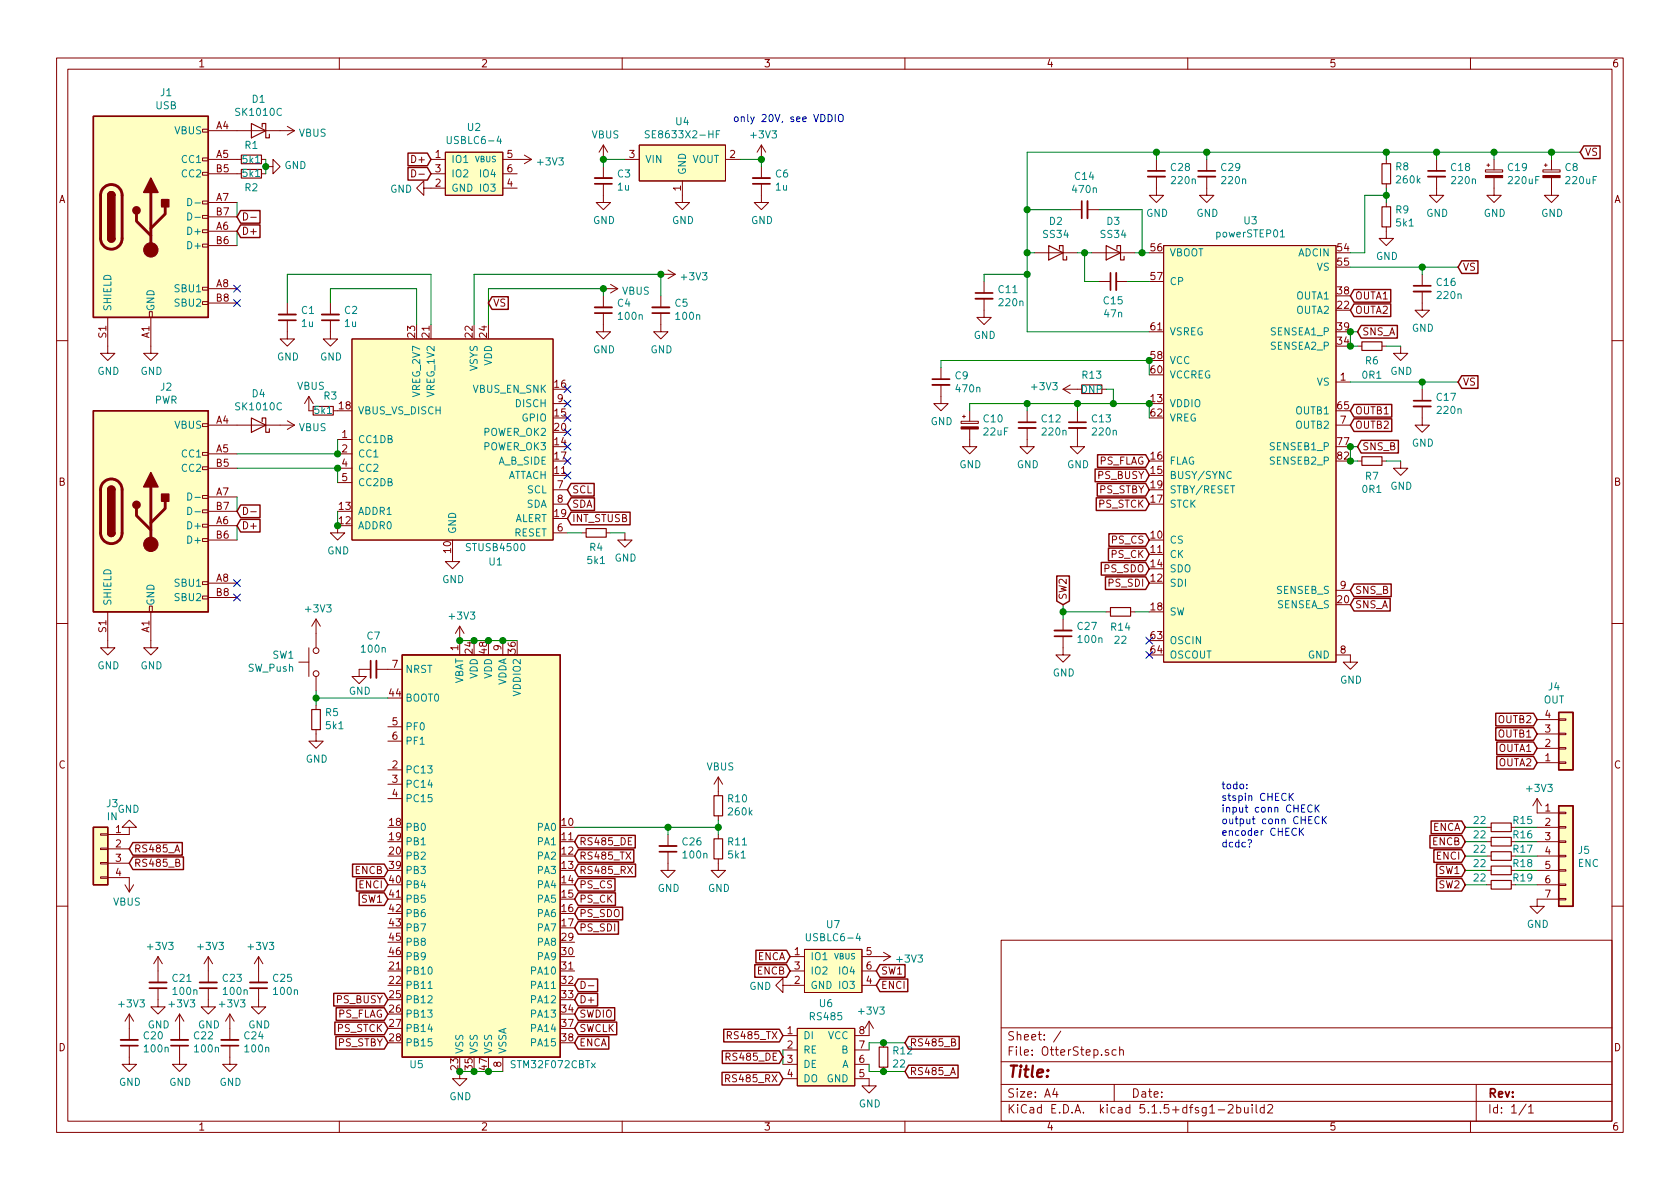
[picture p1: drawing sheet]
<svg xmlns="http://www.w3.org/2000/svg" width="297mm" height="210mm" viewBox="0 0 297 210" stroke-linecap="round" stroke-linejoin="round" font-family="sans-serif">
<g fill="none" stroke="#840000" stroke-width=".18">
<path d="M10 10.3h277v189.9h-277zM12 12.2h273v186.1h-273zM60 10.3v1.9M110 10.3v1.9M160 10.3v1.9M210 10.3v1.9M260 10.3v1.9M35.8 38.1h1v.5h-1zM35.8 35.6h1v.5h-1zM35.8 30.5h1v.5h-1zM35.8 27.9h1v.5h-1zM35.8 22.9h1v.5h-1z"/>
<path d="M36.8 28.2h5.9M36.8 30.7h5.9M36.8 23.1h15.3M36.8 35.8h5.1M36.8 38.3h5.1M43.1 37.6a.64 .64 0 0 1 .7 .7 .64 .64 0 0 1-.7 .6zM44.3 38.4h1M46.2 28.2h.8M46.2 30.7h.8M47 29.5h1.3v-1.3l1.2 1.3-1.2 1.2v-1.2M50.8 22.3l1.3 .8M52.1 23.1l-1.3 .8"/>
<path d="M72.8 30a.64 .64 0 0 1 .7 .7 .64 .64 0 0 1-.7 .6zM74.1 30.8h.9M74.9 33.3v-1.3l-1.2 1.3 1.2 1.2v-1.2h3.8M76.2 28.2h2.5M76.2 30.7h2.5M78.7 26.9h10.2v7.6h-10.2zM88.9 28.2h5.1M88.9 33.3h2.5M88.9 30.7h2.5M92.7 27.4l1.3 .8M94 28.2l-1.3 .8M106.7 32.5v3.3h1.2l-1.2 1.3-1.3-1.3h1.3"/>
<path d="M106.7 25.6v2.6M106.7 29.5v2M106.7 25.6l-.8 1.3M106.7 25.6l.7 1.3M110.5 28.2h2.5M113 25.6h15.3v6.4h-15.3zM120.6 32v3.8h1.3l-1.3 1.3-1.2-1.3h1.2M128.3 28.2h2.5M134.6 32.5v3.3h1.3l-1.3 1.3-1.3-1.3h1.3M134.6 25.6v2.6M134.6 29.5v2M134.6 25.6l-.7 1.3"/>
<path d="M134.6 25.6l.8 1.3M189.2 37.1h2.1M192.3 37.1h2M204.5 31.2v3.3h1.2l-1.2 1.3-1.3-1.3h1.3M204.5 28.2v2M213.4 31.2v3.3h1.2l-1.2 1.3-1.3-1.3h1.3M213.4 28.2v2M245.1 28.2v.8M245.1 32.5v.8M245.1 35.8v.8M254 31.2v3.3h1.3l-1.3 1.3-1.3-1.3h1.3M254 28.2v2"/>
<path d="M262.6 30h3.1v.4h-3.1zM262.9 29.2h.5M263.1 29v.5M264.2 31.4v3.1h1.2l-1.2 1.3-1.3-1.3h1.3M264.2 28.2v1.8M272.8 30h3v.4h-3zM273 29.2h.6M273.3 29v.5M274.3 31.4v3.1h1.3l-1.3 1.3-1.3-1.3h1.3M274.3 28.2v1.8M19 56.1v6.4h1.3l-1.3 1.2-1.2-1.2h1.2M26.4 55.1h.5v1h-.5z"/>
<path d="M26.7 56.1v6.4h1.2l-1.2 1.2-1.3-1.2h1.3M35.8 53.3h1v.5h-1zM35.8 50.8h1v.5h-1zM35.8 43.2h1v.5h-1zM35.8 40.6h1v.5h-1zM36.8 40.9h5.1M36.8 51h5.1M36.8 43.4h5.1M36.8 53.6h5.1M50.8 56.6v3.3h1.3l-1.3 1.3-1.3-1.3h1.3M50.8 53.6v2M58.4 56.6v3.3h1.3l-1.3 1.3-1.3-1.3h1.3"/>
<path d="M58.4 53.6v2M62.2 59.9h35.6v35.6h-35.6zM106.7 55.4v3.3h1.2l-1.2 1.2-1.3-1.2h1.3M106.7 52.3v2.1M106.7 51h2.5M107.9 50.3l1.3 .7M109.2 51l-1.3 .8M116.8 55.4v3.3h1.3l-1.3 1.2-1.2-1.2h1.2M116.8 48.5h2.6M116.8 52.3v2.1M118.1 47.7l1.3 .8M119.4 48.5l-1.3 .8"/>
<path d="M174 52.8v3.3h1.3l-1.3 1.3-1.3-1.3h1.3M174 49.8v2M182.9 44.7h7.6M193 44.7h7.7M194.3 49.8h2M197.4 49.8h2M205.7 43.4h30.5v73.7h-30.5zM245.1 40.1v2.1h1.3l-1.3 1.2-1.3-1.2h1.3M251.5 51.6v3.3h1.2l-1.2 1.2-1.3-1.2h1.3M251.5 48.5v2M10 60.2h2M35.8 74.9h1v.5h-1z"/>
<path d="M36.8 75.2h15.3M50.8 74.4l1.3 .8M52.1 75.2l-1.3 .7M54.6 70.1v2.5h.8M54.6 70.1l-.8 1.3M54.6 70.1l.8 1.3M58.9 72.6h.8M59.7 77.7h2.5M97.8 71.4h2.5M166.4 68.1v3.3h1.2l-1.2 1.2-1.3-1.2h1.3M166.4 65v2.1M169.9 74.5h3.1v.4h-3.1z"/>
<path d="M170.2 73.7h.5M170.4 73.4v.5M171.4 75.9v3.1h1.3l-1.3 1.3-1.2-1.3h1.2M171.4 72.6v1.9M181.6 75.7v3.3h1.3l-1.3 1.3-1.3-1.3h1.3M181.6 72.6v2.1M188 68.8l1.2 .8M188 68.8h3.3M189.2 68.1l-1.2 .7M190.5 75.7v3.3h1.3l-1.3 1.3-1.3-1.3h1.3M190.5 72.6v2.1M194.8 68.8h.8"/>
<path d="M236.2 75.2h2.6M236.2 67.6h2.6M240 61.2h.8M244.3 61.2h.8M247.6 61.2v1.3h1.3l-1.3 1.2-1.2-1.2h1.2M251.5 71.9v3.3h1.2l-1.2 1.2-1.3-1.2h1.3M251.5 68.8v2.1M285 60.2h2M35.8 95.2h1v.6h-1zM35.8 92.7h1v.5h-1zM35.8 90.2h1v.5h-1zM35.8 87.6h1v.5h-1z"/>
<path d="M35.8 82.5h1v.6h-1zM35.8 80h1v.5h-1zM36.8 80.3h5.1M36.8 82.8h5.1M36.8 93h5.1M36.8 87.9h5.1M36.8 95.5h5.1M36.8 90.4h5.1M43.1 89.7a.64 .64 0 0 1 .7 .6 .64 .64 0 0 1-.7 .7zM44.3 90.5h1M59.7 93v1.2h1.3l-1.3 1.3-1.3-1.3h1.3M59.7 80.3h2.5"/>
<path d="M59.7 82.8h2.5M59.7 85.3h2.5M80 98v1.3h1.3l-1.3 1.3-1.3-1.3h1.3M97.8 94.2h2.5M97.8 86.6h2.5M97.8 89.1h2.5M102.9 94.2h.7M107.2 94.2h.7M110.5 94.2v1.3h1.3l-1.3 1.3-1.3-1.3h1.3M240 81.5h.8M244.3 81.5h.8M247.6 81.5v1.3h1.3l-1.3 1.3-1.2-1.3h1.2"/>
<path d="M10 110.3h2M19 108.2v6.3h1.3l-1.3 1.3-1.2-1.3h1.2M26.4 107.2h.5v1h-.5zM26.7 108.2v6.3h1.2l-1.2 1.3-1.3-1.3h1.3M35.8 105.4h1v.5h-1zM35.8 102.9h1v.5h-1zM36.8 103.1h5.1M36.8 105.7h5.1M52.8 117.1h1.8M54.6 114.5v5.1M55.9 109.5l-.8 1.2M55.9 109.5v5"/>
<path d="M55.9 119.6v2.6M55.9 109.5l.7 1.2M65.5 118.4h-2v1.2h1.3l-1.3 1.3-1.3-1.3h1.3M66.5 118.4h4.6M81.3 110.7l-.8 1.3M81.3 110.7v5.1M81.3 110.7l.7 1.3M88.9 113.3v2.5M188 112.5v3.3h1.2l-1.2 1.3-1.3-1.3h1.3M188 109.5v2M195.6 108.2h.7M199.9 108.2h.8"/>
<path d="M236.2 115.8h2.6v1.3h1.2l-1.2 1.3-1.3-1.3h1.3M236.2 104.4h2.6M285 110.3h2M55.9 129v2.1h1.2l-1.2 1.2-1.3-1.2h1.3M55.9 124.7v.8M68.6 136.1h2.5M68.6 138.7h2.5M68.6 128.5h2.5M68.6 131.1h2.5M127 137.4l-.8 1.3M127 137.4v3.3M127 137.4l.8 1.3"/>
<path d="M271.8 134.9h3.8M271.8 132.3h3.8M271.8 129.8h3.8M271.8 127.2h3.8M275.6 127.1h1.3v.3h-1.3zM275.6 129.7h1.3v.2h-1.3zM275.6 134.7h1.3v.3h-1.3zM275.6 132.2h1.3v.3h-1.3zM17.8 155.1h1.2v.2h-1.2zM17.8 152.5h1.2v.3h-1.2zM17.8 147.4h1.2v.3h-1.2zM17.8 150h1.2v.2h-1.2z"/>
<path d="M19 155.2h3.9v2.5M19 150.1h3.9M19 152.6h3.9M22.1 156.5l.8 1.2M22.9 146.3h1.2l-1.2-1.3-1.3 1.3h1.3v1.3h-3.9M23.6 156.5l-.7 1.2M31.1 152.5h.5l.1-.2v-.2l-.6-.2v1.3h.5l.2-.2v-.2l-.3-.3M68.6 141.2h2.5M111 153.2l.8 1.3M111.7 148.1h-.6v1.3h.6M111.8 153.2l-.8 1.3M118.1 150.6v3.3h1.3l-1.3 1.3-1.3-1.3h1.3"/>
<path d="M118.1 147.6v2M127 151.9v2h1.3l-1.3 1.3-1.3-1.3h1.3M127 144.3v.7M127 147.6v.7M262.9 151.4h.8M262.9 153.9h.8M262.9 148.8h.8M262.9 146.3h.8M262.9 156.5h.8M271.8 151.4h3.8M271.8 153.9h3.8M271.8 148.8h3.8"/>
<path d="M271.8 146.3h3.8M271.8 141.2l-.8 1.3M271.8 141.2v2.6h3.8M271.8 141.2l.7 1.3M271.8 156.5h3.8M275.6 156.3h1.3v.3h-1.3zM275.6 158.9h1.3v.2h-1.3zM275.6 153.8h1.3v.2h-1.3zM275.6 148.7h1.3v.3h-1.3zM275.6 146.2h1.3v.2h-1.3zM275.6 143.6h1.3v.3h-1.3zM275.6 151.3h1.3v.2h-1.3z"/>
<path d="M275.6 159h-3.8v1.3h1.2l-1.2 1.2-1.3-1.2h1.3M10 160.2h2M22.9 179.3v4.6M22.9 179.3l-.8 1.3M22.9 179.3l.7 1.3M27.9 174.7v3.3h1.3l-1.3 1.3-1.2-1.3h1.2M27.9 169.2v4.5M27.9 169.2l-.7 1.2M27.9 169.2l.8 1.2M31.7 179.3l-.7 1.3M31.7 179.3v4.6M31.7 179.3l.8 1.3"/>
<path d="M36.8 174.7v3.3h1.3l-1.3 1.3-1.2-1.3h1.2M36.8 169.2l-.7 1.2M36.8 169.2v4.5M36.8 169.2l.8 1.2M40.6 179.3l-.7 1.3M40.6 179.3v4.6M40.6 179.3l.8 1.3M45.7 174.7v3.3h1.3l-1.3 1.3-1.3-1.3h1.3M45.7 169.2l-.7 1.2M45.7 169.2v4.5M45.7 169.2l.8 1.2M102.7 173.5a.64 .64 0 0 1 .8 .7 .64 .64 0 0 1-.8 .6z"/>
<path d="M104 174.3h1M138.4 174.2v-1.2l-1.2 1.2 1.2 1.3v-1.3h3.8M139.7 169.2h2.5M139.7 171.7h2.5M142.2 167.9h10.2v7.6h-10.2zM152.4 169.2h5.1M152.4 174.2h2.5M152.4 171.7h2.5M156.2 168.4l1.3 .8M157.5 169.2l-1.3 .7M177 166.3h108v32h-108zM285 160.2h2"/>
<path d="M22.9 184.9v3.3h1.2l-1.2 1.3-1.3-1.3h1.3M31.7 184.9v3.3h1.3l-1.3 1.3-1.2-1.3h1.2M40.6 184.9v3.3h1.3l-1.3 1.3-1.2-1.3h1.2M60 198.3v1.9M81.3 189.5v1.2h1.2l-1.2 1.3-1.3-1.3h1.3M88.9 186.9v2.6M110 198.3v1.9M128.3 190.7l.6-.1 .1-.1v-.3l-.2-.2h-.5v1.3M138.4 183.1h2.6M138.4 185.7h2.6M138.4 188.2h2.6M138.4 190.7h2.6"/>
<path d="M141 181.9h10.1v10.1h-10.1zM151.1 190.7h2.6v1.3h1.2l-1.2 1.3-1.3-1.3h1.3M151.1 185.7h2.6M151.1 188.2h2.6M153.7 180.6v2.5h-2.6M153.7 180.6l-.8 1.3M153.7 180.6l.7 1.3M156.2 184.4v.8M156.2 188.7v.8M160 198.3v1.9M168.2 184.3l.6-.1 .1-.2v-.2l-.7-.1v1.3h.5l.3-.3v-.2l-.3-.2M177 194.8h108"/>
<path d="M177 191.8h108M177 187.8h108M177 181.8h108M186.5 192.5l-.4 1h1M186.8 193v1M187.6 182.3l-1.3 2M196 185.7a.37 .37 0 0 0-.6 .1l.1 .2 .5 .2 .1 .1-.3 .3-.4-.1M197 191.8v3M197.3 185.7l-.4-.1-.3 .3 .1 .6 .2 .1 .4-.1M198 185.7a.37 .37 0 0 1 .6 .1v.8M198 185.1v1.5M210 198.3v1.9"/>
<path d="M215.4 196.3h1.1M217.2 195.5l.2-.2h.4l.2 .5-.9 1h.9M218.7 195.9l.4-.1 .3 .3-.1 .6h-.6M218.7 195.3v1.5M220 195.8l.1 .9 .3 .1 .3-.1M220.7 195.8v1M221.4 195.3v.2M221.4 195.8v1M222.1 195.3v1.3l.2 .2M223.5 195.9l-.4-.1-.3 .3 .1 .6 .2 .1 .4-.1M223.5 195.3v1.5M224.2 195.5l.2-.2h.3l.3 .5-.9 1h.9"/>
<path d="M260 198.3v1.9M261 191.8v6.5M269.8 195.2l-1.2 2M270.3 195.8l.4-.5v1.5M270.3 196.8h.8"/>
<circle cx="55.9" cy="115.1" r=".51"/>
<circle cx="55.9" cy="119.1" r=".51"/>
</g>
<g fill="none" stroke="#840000" stroke-width=".2">
<path d="M42.7 27.4h3.5v1.6h-3.5zM42.7 30h3.5v1.5h-3.5zM44.4 21.8l2.6 1.3-2.6 1.3zM46.4 22.5v-.7h.6v2.6h.6v-.7M244.3 29h1.6v3.5h-1.6zM244.3 36.6h1.6v3.5h-1.6zM185.4 43.4l2.6 1.3-2.6 1.3zM187.3 44.1v-.7h.7v2.6h.6v-.7M195.6 43.4l2.5 1.3-2.5 1.3zM197.5 44.1v-.7h.6v2.6h.7v-.7M44.4 73.9l2.6 1.3-2.6 1.2zM46.4 74.5v-.6h.6v2.5h.6v-.6"/>
<path d="M55.4 71.9h3.5v1.5h-3.5zM191.3 68.1h3.5v1.5h-3.5zM240.8 60.4h3.5v1.6h-3.5zM103.6 93.5h3.6v1.5h-3.6zM240.8 80.8h3.5v1.5h-3.5zM196.3 107.4h3.6v1.6h-3.6zM55.1 125.5h1.5v3.5h-1.5zM126.2 140.7h1.6v3.6h-1.6zM126.2 148.3h1.6v3.6h-1.6zM263.7 150.6h3.5v1.5h-3.5zM263.7 153.2h3.5v1.5h-3.5zM263.7 148.1h3.5v1.5h-3.5z"/>
<path d="M263.7 145.5h3.5v1.6h-3.5zM263.7 155.7h3.5v1.5h-3.5zM155.4 185.2h1.6v3.5h-1.6z"/>
</g>
<g fill="#ffffc2" stroke="#ffffc2" stroke-width=".18">
<path d="M16.5 146.3h2.5v10.2h-2.5z"/>
<path d="M205.7 43.4h30.5v73.7h-30.5z"/>
<path d="M78.7 26.9h10.2v7.6h-10.2z"/>
<path d="M71.1 115.8h28v71.1h-28z"/>
<path d="M275.6 142.5h2.5v17.8h-2.5z"/>
<path d="M16.5 20.6h20.3v35.5h-20.3z"/>
<path d="M141 181.9h10.1v10.1h-10.1z"/>
<path d="M275.6 126h2.5v10.1h-2.5z"/>
<path d="M62.2 59.9h35.6v35.6h-35.6z"/>
<path d="M16.5 72.6h20.3v35.6h-20.3z"/>
<path d="M113 25.6h15.3v6.4h-15.3z"/>
<path d="M142.2 167.9h10.2v7.6h-10.2z"/>
</g>
<g fill="none" stroke="#840000" stroke-width=".25">
<path d="M16.5 20.6h20.3v35.5h-20.3zM19 34.5a.63 .63 0 0 1 .7-.6 .63 .63 0 0 1 .6 .6M42.5 37.2h3.5v2.3h-3.5l-.6-1.2zM42.5 39.8h3.5v2.2h-3.5l-.6-1.1zM72.1 27.1h3.5l.6 1.1-.6 1.1h-3.5zM72.1 29.6h3.5l.6 1.1-.6 1.1h-3.5zM280 25.8h2.9v2.2h-2.9l-.6-1.1zM19 42.2a.63 .63 0 0 0 .7 .6 .63 .63 0 0 0 .6-.6M87 52.5h2.9v2.2h-2.9l-.6-1.1zM239.4 51.2h6.5v2.2h-6.5l-.6-1.1zM239.4 53.7h6.5v2.3h-6.5l-.6-1.1zM240.7 57.6h6.4v2.2h-6.4l-.7-1.1z"/>
<path d="M258.4 46.1h2.9v2.3h-2.9l-.6-1.2zM16.5 72.6h20.3v35.6h-20.3zM239.4 71.5h6.7v2.3h-6.7l-.6-1.2zM239.4 74.1h6.7v2.2h-6.7l-.6-1.1zM240.7 77.9h6.5v2.2h-6.5l-.7-1.1zM258.4 66.4h2.9v2.3h-2.9l-.6-1.1zM19 94.2a.63 .63 0 0 0 .7 .7 .63 .63 0 0 0 .6-.7M19 86.6a.63 .63 0 0 1 .7-.6 .63 .63 0 0 1 .6 .6M42.5 89.3h3.5v2.2h-3.5l-.6-1.1zM42.5 91.8h3.5v2.3h-3.5l-.6-1.1zM101 85.5h4.1v2.2h-4.1l-.7-1.1zM101 88h4.1v2.3h-4.1l-.7-1.2z"/>
<path d="M101 90.6h10.4v2.2h-10.4l-.7-1.1zM193.6 83h9l.6 1.1-.6 1.1h-9zM193.8 88h8.8l.6 1.1-.6 1.2h-8.8zM194 85.5h8.6l.6 1.1-.6 1.1h-8.6zM194.1 80.4h8.5l.6 1.1-.6 1.1h-8.5zM194.7 99.5h7.9l.6 1.1-.6 1.1h-7.9zM196 96.9h6.6l.6 1.1-.6 1.2h-6.6zM196.1 94.4h6.5l.6 1.1-.6 1.1h-6.5zM71.1 115.8h28v71.1h-28zM186.8 101.8h2.3v4.5l-1.1 .6-1.2-.6zM195.5 102h7.1l.6 1.1-.6 1.1h-7.1zM239.4 105.8h6.4v2.2h-6.4l-.6-1.1z"/>
<path d="M239.4 103.3h6.6v2.2h-6.6l-.6-1.1zM264.5 128.7h6.6l.7 1.1-.7 1.1h-6.6zM264.5 126.1h6.6l.7 1.1-.7 1.2h-6.6zM264.6 133.8h6.5l.7 1.1-.7 1.1h-6.5zM264.6 131.2h6.5l.7 1.1-.7 1.1h-6.5zM275.6 126h2.5v10.1h-2.5zM16.5 146.3h2.5v10.2h-2.5zM23.5 151.5h8.9v2.3h-8.9l-.6-1.2zM23.5 149h8.7v2.2h-8.7l-.6-1.1zM62.3 152.8h5.6l.7 1.1-.7 1.1h-5.6zM63 155.3h4.9l.7 1.2-.7 1.1h-4.9zM63.5 157.9h4.4l.7 1.1-.7 1.1h-4.4z"/>
<path d="M102.2 155.3h6.5v2.3h-6.5l-.6-1.1zM102.2 157.9h6.6v2.2h-6.6l-.6-1.1zM102.2 147.7h10.1v2.3h-10.1l-.6-1.2zM102.2 152.8h10.2v2.2h-10.2l-.6-1.1zM102.2 150.3h9.9v2.2h-9.9l-.6-1.1zM252.8 147.7h5.6l.7 1.1-.7 1.2h-5.6zM253 145.2h5.4l.7 1.1-.7 1.1h-5.4zM253.5 150.3h4.9l.7 1.1-.7 1.1h-4.9zM254 152.8h4.4l.7 1.1-.7 1.1h-4.4zM254 155.3h4.4l.7 1.2-.7 1.1h-4.4zM275.6 142.5h2.5v17.8h-2.5zM59 175.7h8.9l.7 1.1-.7 1.1h-8.9z"/>
<path d="M59.4 178.2h8.5l.7 1.1-.7 1.1h-8.5zM102.2 160.4h7.9v2.3h-7.9l-.6-1.2zM102.2 163h7.1v2.2h-7.1l-.6-1.1zM102.2 178.2h6.5v2.2h-6.5l-.6-1.1zM102.2 173.1h3.5v2.3h-3.5l-.6-1.2zM102.2 175.7h3.5v2.2h-3.5l-.6-1.1zM133.5 170.6h5.6l.6 1.1-.6 1.1h-5.6zM133.7 168h5.4l.6 1.2-.6 1.1h-5.4zM155.6 170.6h4.4v2.2h-4.4l-.7-1.1zM155.6 173.1h4.9v2.3h-4.9l-.7-1.2zM59.2 180.7h8.7l.7 1.2-.7 1.1h-8.7zM59.4 183.3h8.5l.7 1.1-.7 1.1h-8.5z"/>
<path d="M102.2 183.3h5.4v2.2h-5.4l-.6-1.1zM102.2 180.7h6.8v2.3h-6.8l-.6-1.1zM127.7 189.6h10.1l.6 1.1-.6 1.2h-10.1zM127.7 185.8h10.1l.6 1.1-.6 1.2h-10.1zM128 182h9.8l.6 1.1-.6 1.1h-9.8zM160.7 188.4h8.7v2.2h-8.7l-.7-1.1zM160.7 183.3h8.9v2.2h-8.9l-.7-1.1z"/>
</g>
<g fill="none" stroke="#840000" stroke-width=".33">
<path d="M105.2 31.5h3M133.1 31.5h3M192.3 35.6v3M202.9 31.2h3.1M211.8 31.2h3.1M252.5 31.2h3M49.3 55.6h3M56.9 55.6h3M105.2 54.4h3M115.3 54.4h3.1M172.5 52.8h3M197.4 48.3v3"/>
<path d="M249.9 51.6h3.1M164.8 68.1h3.1M180.1 75.7h3M189 75.7h3M249.9 71.9h3.1M66.5 116.8v3.1M186.4 111.5h3.1M116.6 149.6h3M26.4 173.7h3.1M35.3 173.7h3.1M44.2 173.7h3M21.3 183.9h3.1"/>
<path d="M30.2 183.9h3.1M39.1 183.9h3.1"/>
</g>
<g fill="none" stroke="#840000" stroke-width=".3">
<path d="M105.2 32.5h3M133.1 32.5h3M191.3 35.6v3M202.9 30.2h3.1M211.8 30.2h3.1M252.5 30.2h3M49.3 56.6h3M56.9 56.6h3M105.2 55.4h3M115.3 55.4h3.1M172.5 51.8h3M196.3 48.3v3"/>
<path d="M249.9 50.5h3.1M164.8 67.1h3.1M180.1 74.7h3M189 74.7h3M249.9 70.9h3.1M65.5 116.8v3.1M186.4 112.5h3.1M116.6 150.6h3M26.4 174.7h3.1M35.3 174.7h3.1M44.2 174.7h3M21.3 184.9h3.1"/>
<path d="M30.2 184.9h3.1M39.1 184.9h3.1"/>
</g>
<g fill="none" stroke="#008484" stroke-width=".18">
<path d="M33.2 35.1a.64 .64 0 0 1 .7 .6 .64 .64 0 0 1-.7 .7zM33.2 37.6a.64 .64 0 0 1 .7 .7 .64 .64 0 0 1-.7 .6zM34.5 35.9h.9M34.5 38.4h.9M88.2 24.1l-.3 .9h.8M114.8 23.2l-.5-.1-.2 .1v.3l.1 .2 .5 .1 .1 .3-.2 .3-.5-.1M126.6 23.7h.5M127.3 23.1h-.7v1.3M226.4 41.9h.7M33.2 87.2a.64 .64 0 0 1 .7 .6 .64 .64 0 0 1-.7 .6zM33.2 89.7a.64 .64 0 0 1 .7 .6 .64 .64 0 0 1-.7 .7zM34.5 88h.9"/>
<path d="M34.5 90.5h.9M217.7 83.5a.6 .6 0 0 0-.8 .4 .6 .6 0 0 0 .6 .7l.2-.1M75.7 174.8h.7M151.7 165l-.3 .9h.8"/>
</g>
<path d="M18.3 33.2a1.89 1.89 0 0 1 2.1-.4 1.89 1.89 0 0 1 1.2 1.7v7.7a1.9 1.9 0 0 1-1.9 1.9 1.9 1.9 0 0 1-1.9-1.9v-7.8l.1-.5zM24.1 37.8v1.3l2.6 2.6M26.7 34v10.2M29.2 36.6v1.2l-2.5 2.6M18.2 85.4a1.9 1.9 0 0 1 2.1-.6 1.9 1.9 0 0 1 1.3 1.8v7.6a1.9 1.9 0 0 1-1.9 1.9 1.9 1.9 0 0 1-1.9-1.9v-7.7l.1-.6zM24.1 89.9v1.3l2.6 2.5M26.7 86.1v10.2M29.2 88.6v1.3l-2.5 2.6" fill="none" stroke="#840000" stroke-width=".51"/>
<g fill="#840000" stroke="#840000" stroke-width=".25">
<path d="M19 42.2h1.3a.63 .63 0 0 1-.6 .6 .63 .63 0 0 1-.7-.6z"/>
<path d="M19.2 34.1a.63 .63 0 0 1 .7-.2 .63 .63 0 0 1 .4 .6h-1.3z"/>
<path d="M19 34.5h1.3v7.7h-1.3z"/>
<path d="M28.6 35.3h1.2v1.3h-1.2z"/>
<path d="M26.7 31.5l1.2 2.5h-2.5z"/>
<path d="M19 94.2h1.3a.63 .63 0 0 1-.6 .7 .63 .63 0 0 1-.7-.7z"/>
<path d="M19.2 86.2a.63 .63 0 0 1 .7-.2 .63 .63 0 0 1 .4 .6h-1.3z"/>
<path d="M19 86.6h1.3v7.6h-1.3z"/>
<path d="M28.6 87.4h1.2v1.2h-1.2z"/>
<path d="M26.7 83.6l1.2 2.5h-2.5z"/>
<circle cx="24.1" cy="37.2" r=".63"/>
<circle cx="24.1" cy="89.3" r=".63"/>
</g>
<g fill="#840000" stroke="#840000" stroke-width=".18">
<path d="M262.6 31h3.1v.4h-3.1z"/>
<path d="M169.9 75.5h3.1v.4h-3.1z"/>
<path d="M272.8 31h3v.4h-3z"/>
<circle cx="26.7" cy="44.2" r="1.27"/>
<circle cx="26.7" cy="96.3" r="1.27"/>
</g>
<g fill="none" stroke="#008400" stroke-width=".18">
<path d="M41.9 35.8v2.5M47 28.2v2.5M110.5 28.2h-3.8v1.3M130.8 28.2h3.8v1.3M181.6 37.1h7.6M194.3 37.1h7.6v7.6M204.5 26.9v1.3M213.4 26.9v1.3M245.1 34.5h-3.8v10.2h-2.5M245.1 26.9v1.3M245.1 33.3v2.5M254 26.9v1.3"/>
<path d="M264.2 26.9v1.3M274.3 26.9v1.3M279.4 26.9h-97.8v31.8h21.6M41.9 40.9v2.5M50.8 53.6v-5.1h25.4v8.9M58.4 53.6v-2.6h15.3v6.4M106.7 52.3v-1.3h-20.3v6.4M116.8 52.3v-3.8h-33v8.9M181.6 48.5h-7.6v1.3M181.6 44.7h1.3M190.5 44.7h2.5M191.8 44.7v5.1h2.5"/>
<path d="M199.4 49.8h3.8M200.7 44.7h2.5M238.8 47.2h19M240 58.7h-1.2v2.5h1.2M251.5 47.2v1.3M59.7 77.7v2.6h-17.8M166.4 65v-1.3h36.8v2.6M171.4 72.6v-1.2h31.8v2.5M181.6 71.4v1.2M190.5 71.4v1.2M195.6 68.8h1.2v2.6M238.8 67.6h19"/>
<path d="M240 79h-1.2v2.5h1.2M245.1 61.2h2.5M251.5 67.6v1.2M41.9 87.9v2.5M41.9 93v2.5M41.9 82.8h17.8v2.5M59.7 90.4v2.6M100.3 94.2h2.6M107.9 94.2h2.6M245.1 81.5h2.5M81.3 113.3h10.1M188 108.2h7.6"/>
<path d="M188 106.9v2.6M200.7 108.2h2.5M55.9 122.2v2.5M55.9 123.4h12.7M101.6 146.3h25.4M118.1 146.3v1.3M127 145v2.6M259.1 146.3h3.8M259.1 148.8h3.8M259.1 151.4h3.8M259.1 156.5h3.8M259.1 153.9h3.8"/>
<path d="M268 146.3h3.8M268 148.8h3.8M268 151.4h3.8M268 156.5h3.8M268 153.9h3.8M81.3 189.5h7.6M138.4 185.7v2.5M153.7 188.2v1.3h6.3M160 184.4h-6.3v1.3"/>
</g>
<g fill="none" stroke="#0000c2" stroke-width=".18">
<path d="M146.4 20.2a.64 .64 0 0 1 .7 .7 .64 .64 0 0 1-.7 .6zM147.7 20.2v1.3M148.3 20.4a.45 .45 0 0 1 .7 0 .88 .88 0 0 1-.2 1.1h-.4a1.07 1.07 0 0 1-.1-1.1zM220.4 139.4v.1M220.4 138.7v.1M220.7 148.6l.4-.1 .2 .2-.4 .6M227.9 140.3v1.2M228.1 140.8l.6 .7M228.7 140.3l-.8 .7M229.7 146.5v1.2M229.9 147l.6 .7M230.5 146.5l-.8 .7"/>
<path d="M232 142.5a.5 .5 0 0 0-.6 0 .5 .5 0 0 0-.2 .6 .45 .45 0 0 0 .2 .5 .45 .45 0 0 0 .6-.1M232.5 142.3v1.3M232.7 142.9l.5 .7M233.2 144.5a.5 .5 0 0 0-.6 0 .5 .5 0 0 0-.1 .6 .45 .45 0 0 0 .2 .5 .45 .45 0 0 0 .5-.1M233.2 142.3l-.7 .8M233.8 144.4v1.3M234 145l.5 .7M234.5 144.4l-.7 .7"/>
</g>
<g fill="#008400" stroke="#008400" stroke-width=".25">
<circle cx="81.3" cy="189.5" r=".51"/>
<circle cx="264.2" cy="26.9" r=".51"/>
<circle cx="59.7" cy="80.3" r=".51"/>
<circle cx="274.3" cy="26.9" r=".51"/>
<circle cx="254" cy="26.9" r=".51"/>
<circle cx="59.7" cy="82.8" r=".51"/>
<circle cx="251.5" cy="67.6" r=".51"/>
<circle cx="59.7" cy="93" r=".51"/>
<circle cx="196.9" cy="71.4" r=".51"/>
<circle cx="238.8" cy="79" r=".51"/>
<circle cx="203.2" cy="63.7" r=".51"/>
<circle cx="238.8" cy="58.7" r=".51"/>
<circle cx="251.5" cy="47.2" r=".51"/>
<circle cx="181.6" cy="37.1" r=".51"/>
<circle cx="181.6" cy="44.7" r=".51"/>
<circle cx="86.4" cy="189.5" r=".51"/>
<circle cx="118.1" cy="146.3" r=".51"/>
<circle cx="191.8" cy="44.7" r=".51"/>
<circle cx="238.8" cy="81.5" r=".51"/>
<circle cx="238.8" cy="61.2" r=".51"/>
<circle cx="188" cy="108.2" r=".51"/>
<circle cx="204.5" cy="26.9" r=".51"/>
<circle cx="47" cy="29.5" r=".51"/>
<circle cx="213.4" cy="26.9" r=".51"/>
<circle cx="201.9" cy="44.7" r=".51"/>
<circle cx="245.1" cy="34.5" r=".51"/>
<circle cx="203.2" cy="71.4" r=".51"/>
<circle cx="83.8" cy="113.3" r=".51"/>
<circle cx="134.6" cy="28.2" r=".51"/>
<circle cx="106.7" cy="28.2" r=".51"/>
<circle cx="86.4" cy="113.3" r=".51"/>
<circle cx="88.9" cy="113.3" r=".51"/>
<circle cx="116.8" cy="48.5" r=".51"/>
<circle cx="127" cy="146.3" r=".51"/>
<circle cx="106.7" cy="51" r=".51"/>
<circle cx="181.6" cy="48.5" r=".51"/>
<circle cx="245.1" cy="26.9" r=".51"/>
<circle cx="181.6" cy="71.4" r=".51"/>
<circle cx="55.9" cy="123.4" r=".51"/>
<circle cx="83.8" cy="189.5" r=".51"/>
<circle cx="156.2" cy="189.5" r=".51"/>
<circle cx="81.3" cy="113.3" r=".51"/>
<circle cx="190.5" cy="71.4" r=".51"/>
<circle cx="156.2" cy="184.4" r=".51"/>
</g>
<g fill="none" stroke="#000084" stroke-width=".18">
<path d="M41.3 50.4l1.2 1.3M41.3 53l1.2 1.2M42.5 50.4l-1.2 1.3M42.5 53l-1.2 1.2M99.7 68.2l1.2 1.2M99.7 70.8l1.2 1.2M99.7 73.3l1.2 1.2M99.7 75.8l1.2 1.3M99.7 78.4l1.2 1.2M100.9 68.2l-1.2 1.2M100.9 70.8l-1.2 1.2M100.9 73.3l-1.2 1.2"/>
<path d="M100.9 75.8l-1.2 1.3M100.9 78.4l-1.2 1.2M99.7 83.5l1.2 1.2M99.7 80.9l1.2 1.2M100.9 83.5l-1.2 1.2M100.9 80.9l-1.2 1.2M41.3 102.5l1.2 1.2M41.3 105l1.2 1.3M42.5 102.5l-1.2 1.2M42.5 105l-1.2 1.3M202.6 115.2l1.2 1.2M202.6 112.7l1.2 1.2"/>
<path d="M203.8 115.2l-1.2 1.2M203.8 112.7l-1.2 1.2"/>
</g>
<text font-size="2.8" fill="#840000" x="178" y="190.5">Title:</text>
<g font-size="2.1" fill="#840000">
<text x="178" y="184">Sheet: /</text>
<text x="178" y="186.7">File: OtterStep.sch</text>
<text x="178" y="196.9">KiCad E.D.A. kicad 5.1.5+dfsg1-2build2</text>
<text x="178" y="194.1">Size: A4</text>
<text x="200" y="194.1">Date:</text>
<text x="263" y="194.1">Rev:</text>
<text x="263" y="196.9">Id: 1/1</text>
</g>
<g font-size="1.8" fill="#840000">
<text x="35" y="11.9">1</text>
<text x="85" y="11.9">2</text>
<text x="135" y="11.9">3</text>
<text x="185" y="11.9">4</text>
<text x="235" y="11.9">5</text>
<text x="285" y="11.9">6</text>
<text x="38.3" y="22.9">A4</text>
<text x="38.3" y="27.9">A5</text>
<text x="73.1" y="28.8">D+</text>
<text x="77" y="27.9">1</text>
<text x="89.7" y="27.9">5</text>
<text x="111.3" y="27.9">3</text>
<text x="129.1" y="27.9">2</text>
<text x="280.2" y="27.6">VS</text>
<text x="10.4" y="35.9">A</text>
<text x="38.3" y="35.6">A7</text>
<text x="38.3" y="30.5">B5</text>
<text x="77" y="33">2</text>
<text x="77" y="30.5">3</text>
<text x="89.7" y="33">4</text>
<text x="89.7" y="30.5">6</text>
<text x="120.4" y="33.8" transform="rotate(-90 120.4 33.8)">1</text>
<text x="285.4" y="35.9">A</text>
<text x="38.3" y="40.6">A6</text>
<text x="38.3" y="38.1">B7</text>
<text x="42.7" y="41.5">D+</text>
<text x="38.3" y="43.2">B6</text>
<text x="203.5" y="44.4">56</text>
<text x="236.5" y="44.4">54</text>
<text x="236.5" y="47">55</text>
<text x="258.6" y="47.9">VS</text>
<text x="38.3" y="50.8">A8</text>
<text x="38.3" y="53.3">B8</text>
<text x="203.5" y="49.5">57</text>
<text x="236.5" y="52.1">38</text>
<text x="239.5" y="53">OUTA1</text>
<text x="18.8" y="59.7" transform="rotate(-90 18.8 59.7)">S1</text>
<text x="26.4" y="59.8" transform="rotate(-90 26.4 59.8)">A1</text>
<text x="73.4" y="59.6" transform="rotate(-90 73.4 59.6)">23</text>
<text x="75.9" y="59.6" transform="rotate(-90 75.9 59.6)">21</text>
<text x="83.6" y="59.6" transform="rotate(-90 83.6 59.6)">22</text>
<text x="86.1" y="59.6" transform="rotate(-90 86.1 59.6)">24</text>
<text x="87.1" y="54.2">VS</text>
<text x="203.5" y="58.4">61</text>
<text x="236.5" y="54.6">22</text>
<text x="236.5" y="58.4">39</text>
<text x="239.5" y="55.5">OUTA2</text>
<text x="240.8" y="59.3">SNS_A</text>
<text x="203.5" y="63.5">58</text>
<text x="236.5" y="61">34</text>
<text x="98.1" y="68.6">16</text>
<text x="98.6" y="71.1">9</text>
<text x="203.5" y="71.1">13</text>
<text x="203.5" y="66">60</text>
<text x="237" y="67.3">1</text>
<text x="258.6" y="68.2">VS</text>
<text x="38.3" y="74.9">A4</text>
<text x="60" y="72.4">18</text>
<text x="60.5" y="77.5">1</text>
<text x="98.1" y="73.7">15</text>
<text x="98.1" y="76.2">20</text>
<text x="203.5" y="73.7">62</text>
<text x="236.5" y="72.4">65</text>
<text x="237" y="74.9">7</text>
<text x="239.5" y="73.3">OUTB1</text>
<text x="239.5" y="75.8">OUTB2</text>
<text x="38.3" y="80">A5</text>
<text x="38.3" y="82.5">B5</text>
<text x="60.5" y="80">2</text>
<text x="60.5" y="82.5">4</text>
<text x="98.1" y="83.8">11</text>
<text x="98.1" y="78.7">14</text>
<text x="98.1" y="81.3">17</text>
<text x="194.3" y="82.2">PS_FLAG</text>
<text x="203.5" y="83.8">15</text>
<text x="203.5" y="81.3">16</text>
<text x="236.5" y="78.7">77</text>
<text x="236.5" y="81.3">82</text>
<text x="240.8" y="79.6">SNS_B</text>
<text x="10.4" y="85.9">B</text>
<text x="38.3" y="87.6">A7</text>
<text x="60.5" y="85.1">5</text>
<text x="98.6" y="86.4">7</text>
<text x="98.6" y="88.9">8</text>
<text x="101.1" y="87.2">SCL</text>
<text x="101.1" y="89.8">SDA</text>
<text x="194.2" y="84.7">PS_BUSY</text>
<text x="194.3" y="89.8">PS_STCK</text>
<text x="194.4" y="87.2">PS_STBY</text>
<text x="203.5" y="88.9">17</text>
<text x="203.5" y="86.4">19</text>
<text x="285.4" y="85.9">B</text>
<text x="38.3" y="92.7">A6</text>
<text x="38.3" y="95.2">B6</text>
<text x="38.3" y="90.2">B7</text>
<text x="42.7" y="93.6">D+</text>
<text x="60" y="92.7">12</text>
<text x="60" y="90.2">13</text>
<text x="98.1" y="91.4">19</text>
<text x="98.6" y="94">6</text>
<text x="101.1" y="92.3">INT_STUSB</text>
<text x="203.5" y="95.2">10</text>
<text x="79.8" y="97.7" transform="rotate(-90 79.8 97.7)">10</text>
<text x="195.2" y="101.2">PS_SDO</text>
<text x="196.5" y="98.7">PS_CK</text>
<text x="196.6" y="96.1">PS_CS</text>
<text x="203.5" y="97.8">11</text>
<text x="203.5" y="100.3">14</text>
<text x="38.3" y="102.9">A8</text>
<text x="38.3" y="105.4">B8</text>
<text x="188.6" y="106.1" transform="rotate(-90 188.6 106.1)">SW2</text>
<text x="196.1" y="103.8">PS_SDI</text>
<text x="203.5" y="102.9">12</text>
<text x="203.5" y="107.9">18</text>
<text x="236.5" y="106.7">20</text>
<text x="237" y="104.1">9</text>
<text x="239.5" y="107.6">SNS_A</text>
<text x="239.5" y="105">SNS_B</text>
<text x="18.8" y="111.8" transform="rotate(-90 18.8 111.8)">S1</text>
<text x="26.4" y="111.9" transform="rotate(-90 26.4 111.9)">A1</text>
<text x="203.5" y="113">63</text>
<text x="69.4" y="118.1">7</text>
<text x="81" y="115" transform="rotate(-90 81 115)">1</text>
<text x="83.6" y="115.5" transform="rotate(-90 83.6 115.5)">24</text>
<text x="86.1" y="115.5" transform="rotate(-90 86.1 115.5)">48</text>
<text x="88.6" y="115" transform="rotate(-90 88.6 115)">9</text>
<text x="91.2" y="115.5" transform="rotate(-90 91.2 115.5)">36</text>
<text x="203.5" y="115.6">64</text>
<text x="237" y="115.6">8</text>
<text x="68.9" y="123.2">44</text>
<text x="69.4" y="128.3">5</text>
<text x="69.4" y="130.8">6</text>
<text x="265" y="130.4">OUTB1</text>
<text x="265" y="127.9">OUTB2</text>
<text x="273.2" y="129.5">3</text>
<text x="273.2" y="127">4</text>
<text x="10.4" y="135.9">C</text>
<text x="69.4" y="135.9">2</text>
<text x="265" y="135.5">OUTA2</text>
<text x="265" y="133">OUTA1</text>
<text x="273.2" y="134.6">1</text>
<text x="273.2" y="132.1">2</text>
<text x="285.4" y="135.9">C</text>
<text x="69.4" y="138.4">3</text>
<text x="69.4" y="141">4</text>
<text x="273.2" y="143.5">1</text>
<text x="20.5" y="147.3">1</text>
<text x="20.5" y="149.9">2</text>
<text x="68.9" y="146">18</text>
<text x="68.9" y="148.6">19</text>
<text x="99.4" y="146">10</text>
<text x="99.4" y="148.6">11</text>
<text x="102.4" y="149.5">RS485_DE</text>
<text x="253.3" y="146.9">ENCA</text>
<text x="253.3" y="149.5">ENCB</text>
<text x="273.2" y="146">2</text>
<text x="273.2" y="148.6">3</text>
<text x="20.5" y="152.4">3</text>
<text x="20.5" y="154.9">4</text>
<text x="23.6" y="153.3">RS485_B</text>
<text x="23.6" y="150.7">RS485_A</text>
<text x="62.8" y="154.6">ENCB</text>
<text x="68.9" y="151.1">20</text>
<text x="68.9" y="153.7">39</text>
<text x="99.4" y="151.1">12</text>
<text x="99.4" y="153.7">13</text>
<text x="102.4" y="154.6">RS485_RX</text>
<text x="102.4" y="152">RS485_TX</text>
<text x="254.1" y="152">ENCI</text>
<text x="254.5" y="154.6">SW1</text>
<text x="273.2" y="151.1">4</text>
<text x="273.2" y="153.7">5</text>
<text x="63.6" y="157.1">ENCI</text>
<text x="64" y="159.6">SW1</text>
<text x="68.9" y="156.2">40</text>
<text x="68.9" y="158.7">41</text>
<text x="68.9" y="161.3">42</text>
<text x="99.4" y="156.2">14</text>
<text x="99.4" y="158.7">15</text>
<text x="99.4" y="161.3">16</text>
<text x="102.4" y="157.1">PS_CS</text>
<text x="102.4" y="159.6">PS_CK</text>
<text x="254.5" y="157.1">SW2</text>
<text x="273.2" y="156.2">6</text>
<text x="273.2" y="158.7">7</text>
<text x="68.9" y="163.8">43</text>
<text x="68.9" y="166.4">45</text>
<text x="99.4" y="163.8">17</text>
<text x="99.4" y="166.4">29</text>
<text x="102.4" y="162.2">PS_SDO</text>
<text x="102.4" y="164.7">PS_SDI</text>
<text x="68.9" y="171.4">21</text>
<text x="68.9" y="174">22</text>
<text x="68.9" y="168.9">46</text>
<text x="99.4" y="168.9">30</text>
<text x="99.4" y="171.4">31</text>
<text x="99.4" y="174">32</text>
<text x="133.9" y="169.8">ENCA</text>
<text x="133.9" y="172.3">ENCB</text>
<text x="140.5" y="168.9">1</text>
<text x="140.5" y="174">2</text>
<text x="140.5" y="171.4">3</text>
<text x="153.2" y="174">4</text>
<text x="153.2" y="168.9">5</text>
<text x="153.2" y="171.4">6</text>
<text x="155.7" y="172.3">SW1</text>
<text x="59.5" y="177.4">PS_BUSY</text>
<text x="59.6" y="180">PS_FLAG</text>
<text x="68.9" y="176.5">25</text>
<text x="68.9" y="179.1">26</text>
<text x="99.4" y="176.5">33</text>
<text x="99.4" y="179.1">34</text>
<text x="102.4" y="180">SWDIO</text>
<text x="102.4" y="177.4">D+</text>
<text x="155.7" y="174.9">ENCI</text>
<text x="10.4" y="185.9">D</text>
<text x="59.6" y="182.5">PS_STCK</text>
<text x="59.7" y="185">PS_STBY</text>
<text x="68.9" y="181.6">27</text>
<text x="68.9" y="184.1">28</text>
<text x="99.4" y="181.6">37</text>
<text x="99.4" y="184.1">38</text>
<text x="102.4" y="185">ENCA</text>
<text x="102.4" y="182.5">SWCLK</text>
<text x="129" y="183.8">RS485_TX</text>
<text x="139.2" y="182.9">1</text>
<text x="139.2" y="185.4">2</text>
<text x="151.9" y="185.4">7</text>
<text x="151.9" y="182.9">8</text>
<text x="160.8" y="185">RS485_B</text>
<text x="285.4" y="185.9">D</text>
<text x="81" y="189.2" transform="rotate(-90 81 189.2)">23</text>
<text x="83.6" y="189.2" transform="rotate(-90 83.6 189.2)">35</text>
<text x="86.1" y="189.2" transform="rotate(-90 86.1 189.2)">47</text>
<text x="88.6" y="188.7" transform="rotate(-90 88.6 188.7)">8</text>
<text x="128.8" y="187.6">RS485_DE</text>
<text x="128.8" y="191.4">RS485_RX</text>
<text x="139.2" y="188">3</text>
<text x="139.2" y="190.5">4</text>
<text x="151.9" y="190.5">5</text>
<text x="151.9" y="188">6</text>
<text x="160.8" y="190.1">RS485_A</text>
<text x="35" y="199.9">1</text>
<text x="85" y="199.9">2</text>
<text x="135" y="199.9">3</text>
<text x="185" y="199.9">4</text>
<text x="235" y="199.9">5</text>
<text x="285" y="199.9">6</text>
</g>
<g font-size="1.8" fill="#008484">
<text x="28.4" y="17">J1</text>
<text x="27.5" y="19.3">USB</text>
<text x="30.9" y="23.7">VBUS</text>
<text x="41.9" y="20.5">SK1010C</text>
<text x="44.6" y="18.2">D1</text>
<text x="82.7" y="23.2">U2</text>
<text x="119.5" y="22.1">U4</text>
<text x="32.3" y="28.8">CC1</text>
<text x="43" y="28.9">5k1</text>
<text x="43.3" y="26.3">R1</text>
<text x="50.3" y="29.9">GND</text>
<text x="52.9" y="24.2">VBUS</text>
<text x="79.5" y="25.5">USBLC6-4</text>
<text x="79.8" y="28.8">IO1</text>
<text x="95.2" y="29.3">+3V3</text>
<text x="104.6" y="24.5">VBUS</text>
<text x="114" y="28.8">VIN</text>
<text x="115" y="24.5">SE8633X2-HF</text>
<text x="122.4" y="28.8">VOUT</text>
<text x="132.9" y="24.5">+3V3</text>
<text x="32.3" y="31.4">CC2</text>
<text x="43" y="31.3">5k1</text>
<text x="43.3" y="33.8">R2</text>
<text x="69" y="34.1">GND</text>
<text x="79.8" y="33.9">GND</text>
<text x="79.8" y="31.4">IO2</text>
<text x="85" y="33.9">IO3</text>
<text x="85" y="31.4">IO4</text>
<text x="109.2" y="31.4">C3</text>
<text x="109.2" y="33.7">1u</text>
<text x="121.3" y="31" transform="rotate(-90 121.3 31)">GND</text>
<text x="137.2" y="31.4">C6</text>
<text x="137.2" y="33.7">1u</text>
<text x="189.8" y="34.1">470n</text>
<text x="190.1" y="31.8">C14</text>
<text x="207.1" y="30.2">C28</text>
<text x="207.3" y="32.6">220n</text>
<text x="216" y="30.2">C29</text>
<text x="216.2" y="32.6">220n</text>
<text x="246.8" y="30.1">R8</text>
<text x="247" y="32.4">260k</text>
<text x="256.6" y="30.2">C18</text>
<text x="256.8" y="32.6">220n</text>
<text x="266.7" y="30.2">C19</text>
<text x="266.9" y="32.6">220uF</text>
<text x="276.8" y="30.2">C8</text>
<text x="277" y="32.6">220uF</text>
<text x="33.5" y="41.5">D+</text>
<text x="104.9" y="39.6">GND</text>
<text x="118.8" y="39.6">GND</text>
<text x="132.8" y="39.6">GND</text>
<text x="185.6" y="39.8">D2</text>
<text x="195.7" y="39.8">D3</text>
<text x="202.6" y="38.3">GND</text>
<text x="211.5" y="38.3">GND</text>
<text x="215.2" y="42">powerSTEP01</text>
<text x="220" y="39.7">U3</text>
<text x="246.8" y="37.7">R9</text>
<text x="246.9" y="40.1">5k1</text>
<text x="252.2" y="38.3">GND</text>
<text x="262.3" y="38.3">GND</text>
<text x="272.5" y="38.3">GND</text>
<text x="33.5" y="44.1">D+</text>
<text x="184.5" y="42.1">SS34</text>
<text x="194.7" y="42.1">SS34</text>
<text x="206.8" y="45.3">VBOOT</text>
<text x="229.6" y="45.3">ADCIN</text>
<text x="232.8" y="47.9">VS</text>
<text x="243.3" y="46">GND</text>
<text x="31.1" y="51.7">SBU1</text>
<text x="110" y="52.1">VBUS</text>
<text x="120.6" y="49.6">+3V3</text>
<text x="176.6" y="51.8">C11</text>
<text x="195.2" y="53.8">C15</text>
<text x="206.8" y="50.4">CP</text>
<text x="229.2" y="53">OUTA1</text>
<text x="254.1" y="50.6">C16</text>
<text x="254.3" y="52.9">220n</text>
<text x="19.7" y="55.1" transform="rotate(-90 19.7 55.1)">SHIELD</text>
<text x="27.3" y="55.1" transform="rotate(-90 27.3 55.1)">GND</text>
<text x="31.1" y="54.2">SBU2</text>
<text x="53.3" y="55.5">C1</text>
<text x="53.4" y="57.8">1u</text>
<text x="61" y="55.5">C2</text>
<text x="61" y="57.8">1u</text>
<text x="109.2" y="54.2">C4</text>
<text x="109.5" y="56.6">100n</text>
<text x="119.4" y="54.2">C5</text>
<text x="119.6" y="56.6">100n</text>
<text x="172.2" y="59.9">GND</text>
<text x="176.8" y="54.1">220n</text>
<text x="195.3" y="56.1">47n</text>
<text x="206.8" y="59.3">VSREG</text>
<text x="224.8" y="59.3">SENSEA1_P</text>
<text x="229.2" y="55.5">OUTA2</text>
<text x="249.6" y="58.7">GND</text>
<text x="49" y="63.7">GND</text>
<text x="56.6" y="63.7">GND</text>
<text x="84.5" y="65.7" transform="rotate(-90 84.5 65.7)">VSYS</text>
<text x="87" y="64.7" transform="rotate(-90 87 64.7)">VDD</text>
<text x="104.9" y="62.5">GND</text>
<text x="115" y="62.5">GND</text>
<text x="206.8" y="64.4">VCC</text>
<text x="224.8" y="61.8">SENSEA2_P</text>
<text x="241.5" y="64.4">R6</text>
<text x="17.2" y="66.3">GND</text>
<text x="24.8" y="66.3">GND</text>
<text x="27.3" y="71.4">PWR</text>
<text x="28.4" y="69.1">J2</text>
<text x="44.6" y="70.3">D4</text>
<text x="52.6" y="68.9">VBUS</text>
<text x="57.3" y="70.7">R3</text>
<text x="74.3" y="70.1" transform="rotate(-90 74.3 70.1)">VREG_2V7</text>
<text x="76.8" y="70.1" transform="rotate(-90 76.8 70.1)">VREG_1V2</text>
<text x="83.7" y="69.5">VBUS_EN_SNK</text>
<text x="168.9" y="67.1">C9</text>
<text x="169.2" y="69.4">470n</text>
<text x="182.5" y="69">+3V3</text>
<text x="191.2" y="69.5">DNP</text>
<text x="191.4" y="67">R13</text>
<text x="206.8" y="66.9">VCCREG</text>
<text x="232.8" y="68.2">VS</text>
<text x="240.9" y="67">0R1</text>
<text x="245.8" y="66.3">GND</text>
<text x="254.1" y="70.9">C17</text>
<text x="30.9" y="75.8">VBUS</text>
<text x="41.9" y="72.6">SK1010C</text>
<text x="52.9" y="76.2">VBUS</text>
<text x="55.7" y="73.2">5k1</text>
<text x="63.2" y="73.3">VBUS_VS_DISCH</text>
<text x="85.5" y="77.1">POWER_OK2</text>
<text x="91.3" y="72">DISCH</text>
<text x="92.4" y="74.5">GPIO</text>
<text x="164.5" y="75.2">GND</text>
<text x="174" y="74.7">C10</text>
<text x="174" y="77">22uF</text>
<text x="184.2" y="74.7">C12</text>
<text x="184.4" y="77">220n</text>
<text x="193.1" y="74.7">C13</text>
<text x="193.3" y="77">220n</text>
<text x="206.8" y="72">VDDIO</text>
<text x="206.8" y="74.5">VREG</text>
<text x="229.2" y="73.3">OUTB1</text>
<text x="229.2" y="75.8">OUTB2</text>
<text x="254.3" y="73.2">220n</text>
<text x="32.3" y="80.9">CC1</text>
<text x="32.3" y="83.4">CC2</text>
<text x="63.2" y="78.4">CC1DB</text>
<text x="63.2" y="80.9">CC1</text>
<text x="63.2" y="83.4">CC2</text>
<text x="85.5" y="79.6">POWER_OK3</text>
<text x="88.1" y="82.2">A_B_SIDE</text>
<text x="169.6" y="82.8">GND</text>
<text x="179.8" y="82.8">GND</text>
<text x="188.7" y="82.8">GND</text>
<text x="206.8" y="82.2">FLAG</text>
<text x="224.8" y="79.6">SENSEB1_P</text>
<text x="224.8" y="82.2">SENSEB2_P</text>
<text x="249.6" y="79">GND</text>
<text x="63.2" y="86">CC2DB</text>
<text x="89.5" y="84.7">ATTACH</text>
<text x="93" y="89.8">SDA</text>
<text x="93.2" y="87.2">SCL</text>
<text x="206.8" y="84.7">BUSY/SYNC</text>
<text x="206.8" y="89.8">STCK</text>
<text x="206.8" y="87.2">STBY/RESET</text>
<text x="240.9" y="87.2">0R1</text>
<text x="241.5" y="84.9">R7</text>
<text x="245.8" y="86.6">GND</text>
<text x="33.5" y="93.6">D+</text>
<text x="63.2" y="93.6">ADDR0</text>
<text x="63.2" y="91.1">ADDR1</text>
<text x="80.6" y="94.5" transform="rotate(-90 80.6 94.5)">GND</text>
<text x="90.9" y="92.3">ALERT</text>
<text x="90.9" y="94.9">RESET</text>
<text x="33.5" y="96.1">D+</text>
<text x="57.9" y="98">GND</text>
<text x="82.7" y="97.5">STUSB4500</text>
<text x="86.5" y="100">U1</text>
<text x="103.9" y="99.7">5k1</text>
<text x="104.3" y="97.4">R4</text>
<text x="108.7" y="99.3">GND</text>
<text x="206.8" y="96.1">CS</text>
<text x="206.8" y="98.7">CK</text>
<text x="206.8" y="101.2">SDO</text>
<text x="19.7" y="107.2" transform="rotate(-90 19.7 107.2)">SHIELD</text>
<text x="27.3" y="107.2" transform="rotate(-90 27.3 107.2)">GND</text>
<text x="31.1" y="103.8">SBU1</text>
<text x="31.1" y="106.3">SBU2</text>
<text x="78.2" y="103.1">GND</text>
<text x="206.8" y="103.8">SDI</text>
<text x="225.8" y="107.6">SENSEA_S</text>
<text x="225.8" y="105">SENSEB_S</text>
<text x="54.2" y="108.3">+3V3</text>
<text x="64.9" y="113.1">C7</text>
<text x="79.6" y="109.6">+3V3</text>
<text x="190.6" y="111.4">C27</text>
<text x="190.8" y="113.7">100n</text>
<text x="196.5" y="111.5">R14</text>
<text x="197.2" y="113.8">22</text>
<text x="206.8" y="108.8">SW</text>
<text x="206.8" y="113.9">OSCIN</text>
<text x="17.2" y="118.4">GND</text>
<text x="24.8" y="118.4">GND</text>
<text x="43.9" y="118.8">SW_Push</text>
<text x="48.2" y="116.5">SW1</text>
<text x="64" y="115.4">100n</text>
<text x="71.6" y="119">NRST</text>
<text x="186.1" y="119.6">GND</text>
<text x="206.8" y="116.5">OSCOUT</text>
<text x="231.3" y="116.5">GND</text>
<text x="61.7" y="122.9">GND</text>
<text x="71.6" y="124.1">BOOT0</text>
<text x="81.9" y="121.2" transform="rotate(-90 81.9 121.2)">VBAT</text>
<text x="84.5" y="120.1" transform="rotate(-90 84.5 120.1)">VDD</text>
<text x="87" y="120.1" transform="rotate(-90 87 120.1)">VDD</text>
<text x="89.5" y="121.3" transform="rotate(-90 89.5 121.3)">VDDA</text>
<text x="92.1" y="122.9" transform="rotate(-90 92.1 122.9)">VDDIO2</text>
<text x="236.9" y="120.9">GND</text>
<text x="272.9" y="124.4">OUT</text>
<text x="273.8" y="122.1">J4</text>
<text x="57.6" y="126.6">R5</text>
<text x="57.7" y="129">5k1</text>
<text x="71.6" y="129.2">PF0</text>
<text x="71.6" y="131.7">PF1</text>
<text x="54.1" y="134.9">GND</text>
<text x="71.6" y="136.8">PC13</text>
<text x="124.9" y="136.2">VBUS</text>
<text x="18.9" y="142.7">J3</text>
<text x="20.8" y="143.7">GND</text>
<text x="71.6" y="139.3">PC14</text>
<text x="71.6" y="141.9">PC15</text>
<text x="128.8" y="141.9">R10</text>
<text x="270.1" y="140">+3V3</text>
<text x="19" y="145.1">IN</text>
<text x="71.6" y="146.9">PB0</text>
<text x="71.6" y="149.5">PB1</text>
<text x="95.1" y="146.9">PA0</text>
<text x="95.1" y="149.5">PA1</text>
<text x="120.7" y="149.5">C26</text>
<text x="128.8" y="149.5">R11</text>
<text x="128.9" y="144.2">260k</text>
<text x="260.7" y="148.3">22</text>
<text x="260.7" y="145.7">22</text>
<text x="267.6" y="148.3">R16</text>
<text x="267.6" y="145.7">R15</text>
<text x="71.6" y="152">PB2</text>
<text x="71.6" y="154.6">PB3</text>
<text x="95.1" y="152">PA2</text>
<text x="95.1" y="154.6">PA3</text>
<text x="120.9" y="151.8">100n</text>
<text x="128.8" y="151.8">5k1</text>
<text x="260.7" y="150.8">22</text>
<text x="260.7" y="153.3">22</text>
<text x="260.7" y="155.9">22</text>
<text x="267.6" y="150.8">R17</text>
<text x="267.6" y="153.3">R18</text>
<text x="267.6" y="155.9">R19</text>
<text x="279" y="153.3">ENC</text>
<text x="279.1" y="151">J5</text>
<text x="20" y="160.1">VBUS</text>
<text x="71.6" y="157.1">PB4</text>
<text x="71.6" y="159.6">PB5</text>
<text x="95.1" y="157.1">PA4</text>
<text x="95.1" y="159.6">PA5</text>
<text x="116.3" y="157.7">GND</text>
<text x="125.2" y="157.7">GND</text>
<text x="26.2" y="168">+3V3</text>
<text x="35.1" y="168">+3V3</text>
<text x="44" y="168">+3V3</text>
<text x="71.6" y="162.2">PB6</text>
<text x="71.6" y="164.7">PB7</text>
<text x="71.6" y="167.3">PB8</text>
<text x="95.1" y="162.2">PA6</text>
<text x="95.1" y="164.7">PA7</text>
<text x="95.1" y="167.3">PA8</text>
<text x="143" y="166.4">USBLC6-4</text>
<text x="146.2" y="164.1">U7</text>
<text x="270" y="164.1">GND</text>
<text x="30.6" y="173.6">C21</text>
<text x="39.4" y="173.6">C23</text>
<text x="48.3" y="173.6">C25</text>
<text x="71.6" y="172.3">PB10</text>
<text x="71.6" y="169.8">PB9</text>
<text x="94.1" y="172.3">PA10</text>
<text x="95.1" y="169.8">PA9</text>
<text x="143.3" y="169.8">IO1</text>
<text x="143.3" y="172.3">IO2</text>
<text x="148.5" y="172.3">IO4</text>
<text x="158.7" y="170.2">+3V3</text>
<text x="21.2" y="178.1">+3V3</text>
<text x="30" y="178.1">+3V3</text>
<text x="30.7" y="175.9">100n</text>
<text x="38.9" y="178.1">+3V3</text>
<text x="39.6" y="175.9">100n</text>
<text x="48.5" y="175.9">100n</text>
<text x="71.6" y="174.9">PB11</text>
<text x="71.6" y="177.4">PB12</text>
<text x="71.6" y="180">PB13</text>
<text x="94.1" y="174.9">PA11</text>
<text x="94.1" y="177.4">PA12</text>
<text x="94.1" y="180">PA13</text>
<text x="132.5" y="175.1">GND</text>
<text x="143.3" y="174.9">GND</text>
<text x="144.9" y="178.1">U6</text>
<text x="148.5" y="174.9">IO3</text>
<text x="152" y="179.4">+3V3</text>
<text x="25.5" y="183.8">C20</text>
<text x="26.1" y="181.9">GND</text>
<text x="34.4" y="183.8">C22</text>
<text x="35" y="181.9">GND</text>
<text x="43.3" y="183.8">C24</text>
<text x="43.9" y="181.9">GND</text>
<text x="71.6" y="182.5">PB14</text>
<text x="71.6" y="185">PB15</text>
<text x="94.1" y="182.5">PA14</text>
<text x="94.1" y="185">PA15</text>
<text x="142" y="183.8">DI</text>
<text x="143.4" y="180.4">RS485</text>
<text x="146.4" y="183.8">VCC</text>
<text x="25.7" y="186.1">100n</text>
<text x="34.5" y="186.1">100n</text>
<text x="43.4" y="186.1">100n</text>
<text x="72.5" y="188.9">U5</text>
<text x="81.9" y="186.4" transform="rotate(-90 81.9 186.4)">VSS</text>
<text x="84.5" y="186.4" transform="rotate(-90 84.5 186.4)">VSS</text>
<text x="87" y="186.4" transform="rotate(-90 87 186.4)">VSS</text>
<text x="89.5" y="186.4" transform="rotate(-90 89.5 186.4)">VSSA</text>
<text x="90.6" y="188.9">STM32F072CBTx</text>
<text x="142" y="186.3">RE</text>
<text x="142" y="188.8">DE</text>
<text x="142" y="191.4">DO</text>
<text x="146.2" y="191.4">GND</text>
<text x="148.8" y="188.8">A</text>
<text x="148.8" y="186.3">B</text>
<text x="158" y="186.5">R12</text>
<text x="158" y="188.8">22</text>
<text x="21" y="192">GND</text>
<text x="29.9" y="192">GND</text>
<text x="38.8" y="192">GND</text>
<text x="79.5" y="194.6">GND</text>
<text x="151.8" y="195.8">GND</text>
</g>
<g font-size="1.8" fill="#0000c2">
<text x="129.5" y="21.6">only 20V, see VDDIO</text>
<text x="215.9" y="139.6">todo:</text>
<text x="215.9" y="141.6">stspin CHECK</text>
<text x="215.9" y="143.7">input conn CHECK</text>
<text x="215.9" y="145.7">output conn CHECK</text>
<text x="215.9" y="147.8">encoder CHECK</text>
<text x="215.9" y="149.9">dcdc?</text>
</g>
<g font-size="1.4" fill="#008484">
<text x="84" y="28.7">VBUS</text>
<text x="147.5" y="169.6">VBUS</text>
</g>
</svg>
